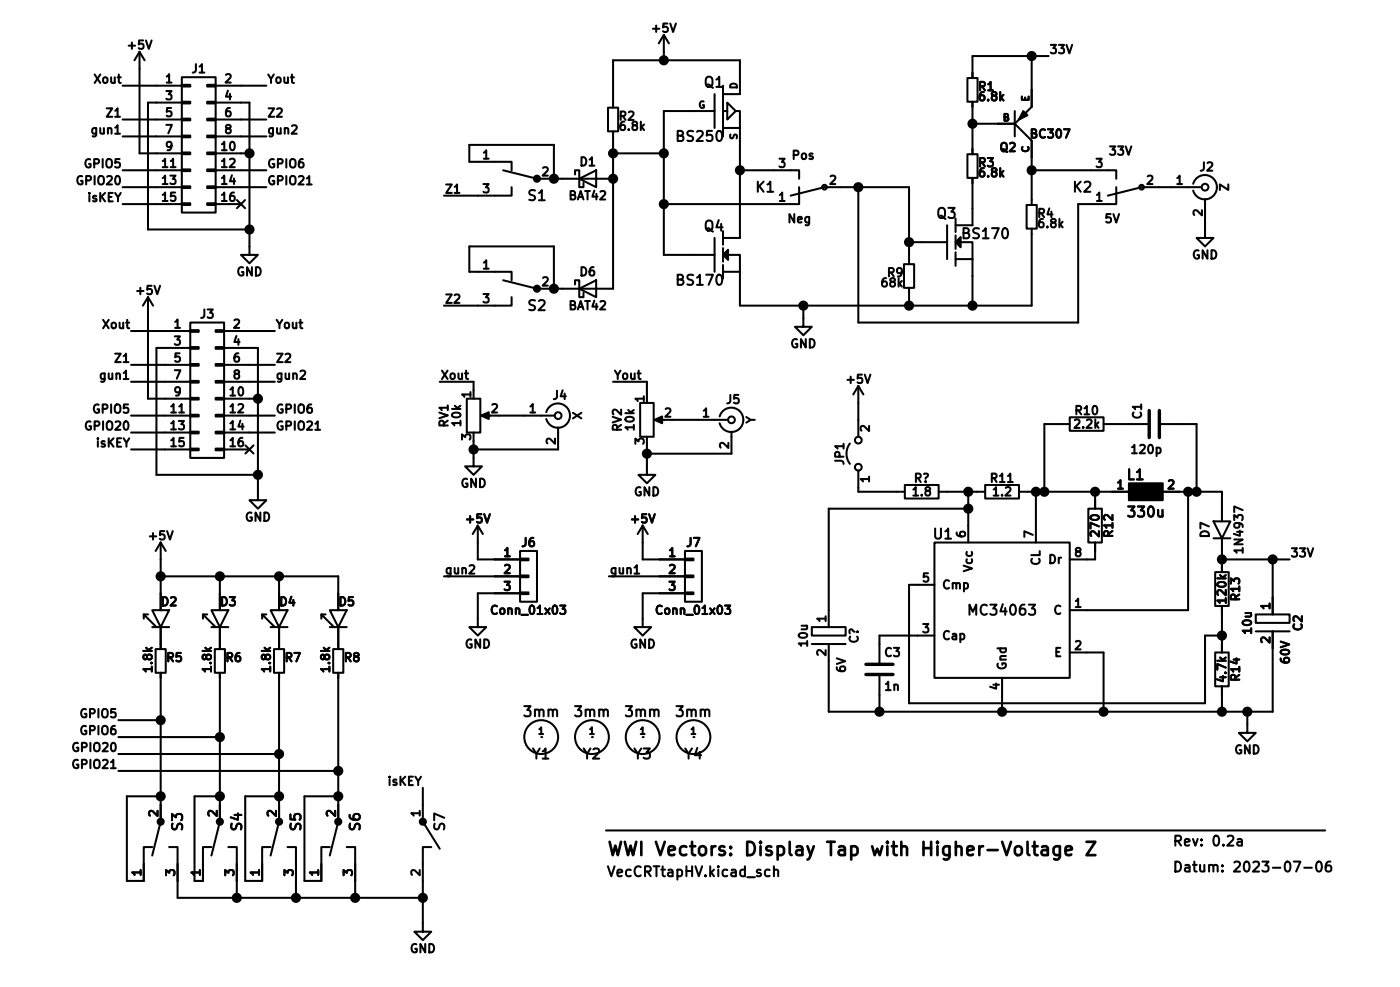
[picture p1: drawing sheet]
<svg xmlns="http://www.w3.org/2000/svg" width="210mm" height="148mm" viewBox="0 0 210 148" stroke-linecap="round" stroke-linejoin="round" font-family="sans-serif">
<path d="M131 127l.4 1.4 .3-1 .4 1 .4-1.4M138.7 126.4v2M138.7 127.3h1.1M160 127.7l1-.2-.1-.4-.6-.1-.3 .3v.8l.1 .2 .2 .1 .6-.1M163.2 126.4h1.3l-1.3 2h1.3" fill="none" stroke="#000" stroke-width=".4"/>
<g fill="none" stroke="#000" stroke-width=".3">
<path d="M17.7 11.6h.4M17.8 11.2v1.1l.3 .2M18.4 12.9h8.9M18.4 17.9h8.9M21 7.8l-.8 1.3M21 7.8v15.2h6.3M21 7.8l.7 1.3M21.9 6.1l.4 1.2 .5-1.2M27.3 17.8h1.3v.3h-1.3zM27.3 15.3h1.3v.2h-1.3zM27.3 12.7h1.3v.3h-1.3zM27.3 11.6h5.1v20.3h-5.1z"/>
<path d="M27.3 15.4h-5.1v19.1h15.3M31.1 17.8h1.3v.3h-1.3zM31.1 15.3h1.3v.2h-1.3zM31.1 12.7h1.3v.3h-1.3zM32.4 15.4h5.1v22.9h1.2l-1.2 1.2-1.3-1.2h1.3M32.4 12.9h7.6M32.4 17.9h7.6M43.8 18.9l.5-.1 .2 .1 .1 .3-.8 .9h.8M91.3 16.2h1.5v3.5h-1.5zM92.1 19.7v23.6h-11.5l-5-1.2M99.7 5.2l-.8 1.3M99.7 5.2v3.9"/>
<path d="M99.7 5.2l.8 1.3M100.7 3.5l.4 1.3 .4-1.3M107.3 16.7h-7.6v21.6h7.6M107.3 14.1v5.1M107.7 19.8a.36 .36 0 0 1 .4-.2 .36 .36 0 0 1 .3 .3 .79 .79 0 0 1-.5 1.3 .93 .93 0 0 1-.2-1.4zM108.6 16.7h.6v-1.3l1.3 1.3-1.3 1.2v-1.2M108.6 14.1h2.5v-5h-19v7.1M108.6 12.9v7.6M108.6 19.2h2.5M110.5 16.7h.6v2.5M111.1 19.2v16.5h-2.5M145.3 11.7h1.5v3.6h-1.5z"/>
<path d="M146 15.3v7.8M146 18.6h6.4M152.4 18.6l2.5 2.5v9.7M153 17.9l-.6 .7M154.9 8.4v7.6l-.8 .9M157.5 8.4h-11.5v3.3M159.8 19.4h.8l-.5 1.3M17.3 20.1h.7M18.4 25.6h8.9M18.4 28.1h8.9M18.4 30.6h8.9M18.4 20.5h8.9"/>
<path d="M25.6 25.1h.8M27.3 30.5h1.3v.3h-1.3zM27.3 28h1.3v.2h-1.3zM27.3 25.4h1.3v.3h-1.3zM27.3 22.9h1.3v.2h-1.3zM27.3 20.4h1.3v.2h-1.3zM31.1 30.5h1.3v.3h-1.3zM31.1 28h1.3v.2h-1.3zM31.1 25.4h1.3v.3h-1.3zM31.1 22.9h1.3v.2h-1.3zM31.1 20.4h1.3v.2h-1.3zM32.4 23h5.1"/>
<path d="M32.4 25.6h7.6M32.4 28.1h7.6M32.4 30.6h3.8M32.4 20.5h7.6M35.6 30l1.2 1.3M36.8 30l-1.2 1.3M46.1 27.7h.7M75.6 25.6l5 1.2h11.5M76.8 28.1v1.3h-10.1M76.8 25.6v-1.3h-6.3v-2.5h12.7v5M86.4 26.2v-.6h.6v2.5h.6v-.6M87 26.8l2.5-1.2v2.5z"/>
<path d="M92.1 23h7.6M107.3 35.7v5.1M108.6 34.7v2M108.6 37.2v2.1M108.6 39.8v2M109.3 38.3h1.8v2.5M111.1 25.6h8.9v1.2M118.7 29.4l5.1-1.3h12.7v11.6M120 28.1v2.5h-20.3M128.9 28.1v20.3h33v-17.8h5.7v-2.5M135.8 39.7h1.5v3.5h-1.5zM136.5 36.4h5.7"/>
<path d="M142.2 33.8v5.1M143.5 32.8v2M143.5 35.3v2.1M143.5 37.9v2M143.5 38.9h2.5M144.3 36.4h1.7v2.5M145.3 23.1h1.5v3.6h-1.5zM146 26.7v7.1h-2.5M146 38.9v7M150.7 34.4a.36 .36 0 0 1 .3-.1 .36 .36 0 0 1 .3 .2 .79 .79 0 0 1-.4 1.3 .93 .93 0 0 1-.2-1.4zM154.2 30.8h1.5v3.5h-1.5zM154.9 25.6h12.7v1.2"/>
<path d="M154.9 34.3v11.6h-43.8v-5.1M179.2 27.6a1.81 1.81 0 0 1 2.8-1 1.81 1.81 0 0 1 0 3 1.81 1.81 0 0 1-2.8-1M180.5 28.1h-9.1l-5 1.3M181 29.9v5.8h1.2l-1.2 1.3-1.3-1.3h1.3M18.6 56.9h.7M18.9 48.4h.5M19.1 48v1.1l.3 .2M19.7 49.7h8.9M19.7 54.8h8.9M19.7 57.3h8.9M22.2 44.6l-.7 1.3M22.2 44.6v15.3h6.4"/>
<path d="M22.2 44.6l.8 1.3M23.2 42.9l.4 1.3 .4-1.3M28.6 59.7h1.2v.3h-1.2zM28.6 57.2h1.2v.2h-1.2zM28.6 54.6h1.2v.3h-1.2zM28.6 52.1h1.2v.3h-1.2zM28.6 49.6h1.2v.2h-1.2zM28.6 48.4h5.1v20.3h-5.1zM28.6 52.2h-5.1v19.1h15.2M32.4 59.7h1.3v.3h-1.3zM32.4 57.2h1.3v.2h-1.3zM32.4 54.6h1.3v.3h-1.3z"/>
<path d="M32.4 52.1h1.3v.3h-1.3zM32.4 49.6h1.3v.2h-1.3zM33.7 52.2h5v22.9h1.3l-1.3 1.3-1.2-1.3h1.2M33.7 49.7h7.6M33.7 59.9h5M33.7 54.8h7.6M33.7 57.3h7.6M45.1 55.8l.5-.2 .2 .2v.2l-.7 .9h.7M66 57.3h5.1v2.6M69.8 56.1h.5M70 55.6v1.1l.3 .2M70.1 59.9h2v5h-2z"/>
<path d="M76.8 44.6v1.3h-10.1M76.8 42.1v-1.3h-6.3v-3.8h12.7v6.3M86.4 42.7v-.6h.6v2.5h.6v-.6M87 43.3l2.5-1.2v2.5zM92.1 57.3h5.1v3.2M107.7 41.4a.36 .36 0 0 1 .4-.2 .36 .36 0 0 1 .3 .3 .79 .79 0 0 1-.5 1.3 .93 .93 0 0 1-.2-1.4zM108.6 40.8h2.5M120.6 45.9v3.2h1.3l-1.3 1.2-1.2-1.2h1.2M128.9 57.9l-.8 1.3M128.9 57.9v7.7M128.9 57.9l.8 1.3M129.9 56.2l.4 1.3 .4-1.3"/>
<path d="M136.5 43.2v2.7M19.7 62.4h8.9M19.7 64.9h8.9M19.7 67.5h8.9M25.1 79.7l.4 1.3 .4-1.3M26.9 61.9h.7M28.6 67.3h1.2v.3h-1.2zM28.6 64.8h1.2v.3h-1.2zM28.6 62.3h1.2v.2h-1.2zM32.4 67.3h1.3v.3h-1.3zM32.4 64.8h1.3v.3h-1.3zM32.4 62.3h1.3v.2h-1.3z"/>
<path d="M33.7 62.4h7.6M33.7 64.9h7.6M33.7 67.5h3.8M36.9 66.9l1.2 1.2M38.1 66.9l-1.2 1.2M47.4 64.5h.7M71.1 66.2v3.8h1.3l-1.3 1.3-1.3-1.3h1.3M71.8 78.9v5.1h6.3M71.8 78.9l-.8 1.3M71.8 78.9l.7 1.3M72.6 62.4h1.1M72.7 77.2l.4 1.3 .5-1.3"/>
<path d="M74.9 62.4h8.4M82 61.9a1.81 1.81 0 0 1 2.8-1 1.81 1.81 0 0 1 0 3 1.81 1.81 0 0 1-2.8-1M83.8 64.2v3.3h-12.7M96.1 60.5h2.1v5.1h-2.1zM96.5 78.9v5.1h6.4M96.5 78.9l-.7 1.3M96.5 78.9l.8 1.3M97.2 66.8v4.5h1.2l-1.2 1.3-1.3-1.3h1.3M97.5 77.2l.4 1.3 .4-1.3M98.7 63h1M101 63h8.3M108.1 62.5a1.81 1.81 0 0 1 2.8-1 1.81 1.81 0 0 1 0 3 1.81 1.81 0 0 1-2.8-1"/>
<path d="M109.9 64.8v3.3h-12.7M126.7 66.6v.7M127.6 66.6a2.54 2.54 0 0 0 0 3M128.9 70.6v3.2h7M130.5 71.9h-1.2l.3 .4M130.5 63.9v.8l-.9-.8-.2 .1-.1 .2 .1 .5M135.9 72.8h5.1v2h-5.1zM141 73.8h7M145.4 73.8v7.6M145.4 76.4h-20.9v17.7M148 72.8h5v2h-5zM151.4 72.4h.7"/>
<path d="M153 73.8h16.5M155.6 73.8v7.6M160.7 62.6h5v2.1h-5zM160.7 63.7h-3.9v10.1M163.4 76.4h2.1v5h-2.1zM163.9 77.4a.69 .69 0 0 1 1.1 .4 .72 .72 0 0 1-1.2-.2zM164.5 73.8v2.6M165.7 63.7h6.6M173.7 67.3l.4-.1 .2 .2v.4l-.1 .2h-.5M173.9 76.5l.1 1a.41 .41 0 0 0 .6-.1M174.4 63.7h5.3v10.1M174.6 76.5v1.1"/>
<path d="M174.6 73.8h8.9v4.5M178.4 73.8v17.8h-17.7M182.2 78.3h2.6l-1.3 2.5zM186.6 76.6l-1.2-.6v.9M21.6 92.9v-.7l1.9 1.9M21.6 92.2h.6M22.9 91.6h2.5l-1.3 2.5zM22.9 94.1h2.5M23.4 97.4h1.5v3.6h-1.5zM24.1 81.4l-.7 1.3M24.1 81.4v10.2M24.1 94.1v3.3"/>
<path d="M24.1 81.4l.8 1.3M24.1 86.5h26.7v5.1M30.5 92.9v-.7l1.9 1.9M30.5 92.2h.6M31.7 91.6h2.6l-1.3 2.5zM31.7 94.1h2.6M32.3 97.4h1.5v3.6h-1.5zM33 86.5v5.1M33 94.1v3.3M39.4 92.9v-.7l1.9 1.9M39.4 92.2h.6M40.6 91.6h2.6l-1.3 2.5z"/>
<path d="M40.6 94.1h2.6M41.1 97.4h1.6v3.6h-1.6zM41.9 86.5v5.1M41.9 94.1v3.3M48.3 92.9v-.7l1.9 1.9M48.3 92.2h.6M49.5 91.6h2.6l-1.3 2.5zM49.5 94.1h2.6M50 97.4h1.6v3.6h-1.6zM50.8 94.1v3.3M66.7 86.5h11.4M70.5 85l.5-.2 .2 .2v.2l-.7 .9h.7"/>
<path d="M78.1 88.9h1.3v.3h-1.3zM78.1 86.4h1.3v.2h-1.3zM78.1 83.9h1.3v.2h-1.3zM78.1 82.7h2.5v7.6h-2.5zM78.1 89.1h-6.3v5h1.2l-1.2 1.3-1.3-1.3h1.3M84.1 90.9h.8l-.4 .5 .3 .1v.6l-.1 .1h-.4l-.2-.1M91.4 86.5h11.5M95.3 86.1h.7M102.9 88.9h1.2v.3h-1.2zM102.9 86.4h1.2v.2h-1.2zM102.9 83.9h1.2v.2h-1.2zM102.9 82.7h2.5v7.6h-2.5z"/>
<path d="M102.9 89.1h-6.4v5h1.3l-1.3 1.3-1.3-1.3h1.3M108.9 90.9h.8l-.4 .5 .3 .1v.6l-.2 .1h-.3l-.2-.1M121.9 94.1h5.1v1.3h-5.1zM121.9 96.7h5.1M140.3 81.4h20.4v20.4h-20.4zM140.3 95.4h-8.2v4.1M140.3 87.8h-3.8v17.8h44.5v-10.2h2.5M154.5 90.8h1l-.5 .5a.41 .41 0 0 1 .5 .3v.4l-.2 .2-.6 .1-.2-.2M160.7 98h5v8.8M164.5 81.4v2.6h-3.8M182.2 80.8h2.6M182.5 98h2v5h-2z"/>
<path d="M182.5 85.9h2v5.1h-2zM183.2 86.3l.5 .5M183.5 84h10.2M183.5 80.8v5.1M183.5 91v7M184.1 86.3l-.5 .4M188.6 92.2h5.1v1.3h-5.1zM188.6 94.8h5.1M191.1 94.8v12h-66.6v-10.1M191.1 84v8.2M16.7 115.3h.7M17.8 110.7h15.2"/>
<path d="M17.8 108.1h6.3M17.8 113.2h24.1M17.8 115.7h33M24.1 119.5h-5.1v12.7h2.6v-5h1.3M24.1 101v22.4l-1.2 5M33 119.5h-3.8v12.7h1.3v-5h1.2M33 101v22.4l-1.3 5M41.9 119.5h-5.1v12.7h2.6v-5h1.2M41.9 101v22.4l-1.3 5M50.8 119.5h-5.1v12.7h2.6v-5h1.2M50.8 101v22.4l-1.3 5M63.5 118.3v5.1l2.5 4"/>
<path d="M132.1 101.5v5.3M150.5 101.8v5M183.5 103v3.8M187.3 106.8v3.2h1.3l-1.3 1.3-1.2-1.3h1.2M25.4 127.2h1.3v7.6h36.8M34.3 127.2h1.3v7.6M43.2 127.2h1.2v7.6M52.1 127.2h1.2v7.6M64.8 127.2h-1.3v12.7h1.3l-1.3 1.2-1.3-1.2h1.3M91 124.7h108M115.6 130.6l-.4-.1-.3 .3v.5l.1 .2h.6M116.2 130.7a.37 .37 0 0 1 .7 .1v.7"/>
<path d="M116.2 130v1.5M183.6 130.7v.1M183.6 129.9v.2M195.9 130.3h1.1M197.9 129.4l.3-.1a.94 .94 0 0 1 0 1.5h-.2a1 1 0 0 1-.1-1.4zM199.8 129.3a.59 .59 0 0 0-.7 .7v.6l.1 .2h.5l.2-.1v-.5l-.1-.2-.4-.1-.3 .3"/>
<circle cx="123.8" cy="28.1" r=".36"/>
<circle cx="171.4" cy="28.1" r=".36"/>
<circle cx="181" cy="28.1" r=".51"/>
<circle cx="83.8" cy="62.4" r=".51"/>
<circle cx="109.9" cy="63" r=".51"/>
<circle cx="128.9" cy="66.1" r=".51"/>
<circle cx="128.9" cy="70.1" r=".51"/>
<circle cx="81.3" cy="110.7" r="2.54"/>
<circle cx="88.9" cy="110.7" r="2.54"/>
<circle cx="96.5" cy="110.7" r="2.54"/>
<circle cx="104.1" cy="110.7" r="2.54"/>
</g>
<g fill="#000">
<circle cx="81.3" cy="110.7" r=".15"/>
<circle cx="88.9" cy="110.7" r=".15"/>
<circle cx="96.5" cy="110.7" r=".15"/>
<circle cx="104.1" cy="110.7" r=".15"/>
</g>
<g fill="#000" stroke="#000" stroke-width=".3">
<path d="M153.7 16.7l.6 .6-1.3 .6zM109.3 37.5v1.5l-.7-.7zM143.5 36.4l.8-.8v1.5zM152.4 16.7v3.8zM72.3 62.4l1.1-.5v1zM98.3 63l1.1-.5v1zM169.5 72.6h5.1v2.5h-5.1z"/>
<circle cx="99.7" cy="9.1" r=".61"/>
<circle cx="146" cy="18.6" r=".61"/>
<circle cx="154.9" cy="8.4" r=".61"/>
<circle cx="37.5" cy="23" r=".61"/>
<circle cx="37.5" cy="34.5" r=".61"/>
<circle cx="80.6" cy="26.8" r=".46"/>
<circle cx="83.2" cy="26.8" r=".61"/>
<circle cx="92.1" cy="26.8" r=".61"/>
<circle cx="92.1" cy="23" r=".61"/>
<circle cx="99.7" cy="23" r=".61"/>
<circle cx="99.7" cy="30.6" r=".61"/>
<circle cx="111.1" cy="25.6" r=".61"/>
<circle cx="128.9" cy="28.1" r=".61"/>
<circle cx="136.5" cy="36.4" r=".61"/>
<circle cx="154.9" cy="25.6" r=".61"/>
<circle cx="38.7" cy="59.9" r=".61"/>
<circle cx="80.6" cy="43.3" r=".46"/>
<circle cx="83.2" cy="43.3" r=".61"/>
<circle cx="120.6" cy="45.9" r=".61"/>
<circle cx="136.5" cy="45.9" r=".61"/>
<circle cx="146" cy="45.9" r=".61"/>
<circle cx="38.7" cy="71.3" r=".61"/>
<circle cx="71.1" cy="67.5" r=".61"/>
<circle cx="97.2" cy="68.1" r=".61"/>
<circle cx="145.4" cy="73.8" r=".61"/>
<circle cx="145.4" cy="76.4" r=".61"/>
<circle cx="155.6" cy="73.8" r=".61"/>
<circle cx="156.8" cy="73.8" r=".61"/>
<circle cx="164.5" cy="73.8" r=".61"/>
<circle cx="178.4" cy="73.8" r=".61"/>
<circle cx="179.7" cy="73.8" r=".61"/>
<circle cx="24.1" cy="86.5" r=".61"/>
<circle cx="33" cy="86.5" r=".61"/>
<circle cx="41.9" cy="86.5" r=".61"/>
<circle cx="183.5" cy="84" r=".61"/>
<circle cx="183.5" cy="95.4" r=".61"/>
<circle cx="191.1" cy="84" r=".61"/>
<circle cx="24.1" cy="108.1" r=".61"/>
<circle cx="24.1" cy="119.5" r=".61"/>
<circle cx="33" cy="110.7" r=".61"/>
<circle cx="33" cy="119.5" r=".61"/>
<circle cx="41.9" cy="113.2" r=".61"/>
<circle cx="41.9" cy="119.5" r=".61"/>
<circle cx="50.8" cy="119.5" r=".61"/>
<circle cx="50.8" cy="115.7" r=".61"/>
<circle cx="132.1" cy="106.8" r=".61"/>
<circle cx="150.5" cy="106.8" r=".61"/>
<circle cx="165.7" cy="106.8" r=".61"/>
<circle cx="183.5" cy="106.8" r=".61"/>
<circle cx="187.3" cy="106.8" r=".61"/>
<circle cx="24.1" cy="123.4" r=".46"/>
<circle cx="33" cy="123.4" r=".46"/>
<circle cx="35.6" cy="134.8" r=".61"/>
<circle cx="41.9" cy="123.4" r=".46"/>
<circle cx="44.4" cy="134.8" r=".61"/>
<circle cx="50.8" cy="123.4" r=".46"/>
<circle cx="53.3" cy="134.8" r=".61"/>
<circle cx="63.5" cy="134.8" r=".61"/>
<circle cx="63.5" cy="123.4" r=".46"/>
</g>
<path d="M172.6 61.6v4.1M174.1 61.6v4.1M130 99.7h4.1M130 101.3h4.1" fill="none" stroke="#000" stroke-width=".51"/>
<g font-size="2.8">
<text x="91" y="129.1">WWI Vectors:</text>
<text x="112.3" y="129.1">Display</text>
<text x="125" y="129.1">Tap</text>
<text x="132" y="129.1">with</text>
<text x="140" y="129.1">Higher-Voltage</text>
</g>
<g font-size="2.1">
<text x="105.5" y="13.6">Q1</text>
<text x="101.3" y="21.7">BS250</text>
<text x="113.3" y="29.3">K1</text>
<text x="160.9" y="29.3">K2</text>
<text x="79" y="30.6">S1</text>
<text x="105.5" y="35.2">Q4</text>
<text x="140.5" y="33.3">Q3</text>
<text x="144.2" y="36.3">BS170</text>
<text x="79" y="47.1">S2</text>
<text x="101.3" y="43.3">BS170</text>
<text x="169.1" y="72.5">L1</text>
<text x="139.9" y="81.4">U1</text>
<text x="169.1" y="78.1">330u</text>
<text x="145.1" y="92.8">MC34063</text>
<text x="78.4" y="108.1">3mm</text>
<text x="86" y="108.1">3mm</text>
<text x="93.6" y="108.1">3mm</text>
<text x="101.2" y="108.1">3mm</text>
<text x="79.7" y="114.4">Y1</text>
<text x="87.4" y="114.4">Y2</text>
<text x="95" y="114.4">Y3</text>
<text x="102.6" y="114.4">Y4</text>
<text x="27.9" y="125" transform="rotate(-90 27.9 125)">S3</text>
<text x="36.8" y="125" transform="rotate(-90 36.8 125)">S4</text>
<text x="45.7" y="125" transform="rotate(-90 45.7 125)">S5</text>
<text x="54.6" y="125" transform="rotate(-90 54.6 125)">S6</text>
<text x="67.3" y="125" transform="rotate(-90 67.3 125)">S7</text>
<text x="176" y="131.4">Datum:</text>
<text x="176" y="127.5">Rev:</text>
<text x="182.1" y="127.5">0.2a</text>
<text x="185.2" y="131.4">2023-07-06</text>
<text x="91" y="132.1">VecCRTtapHV.kicad_sch</text>
</g>
<g font-size="1.8">
<text x="97.6" y="5.2">+5V</text>
<text x="18.9" y="7.8">+5V</text>
<text x="28.6" y="11.3">J1</text>
<text x="157.5" y="8.1">33V</text>
<text x="13.9" y="12.5">Xout</text>
<text x="15.7" y="17.6">Z1</text>
<text x="24.6" y="12.5">1</text>
<text x="24.6" y="15">3</text>
<text x="24.6" y="17.5">5</text>
<text x="33.5" y="12.5">2</text>
<text x="33.5" y="15">4</text>
<text x="33.5" y="17.5">6</text>
<text x="40" y="17.6">Z2</text>
<text x="40" y="12.5">Yout</text>
<text x="146.7" y="14">R1</text>
<text x="146.7" y="15.5">6.8k</text>
<text x="13.5" y="20.1">gun1</text>
<text x="24.6" y="20.1">7</text>
<text x="24.6" y="22.6">9</text>
<text x="32.9" y="22.6">10</text>
<text x="33.5" y="20.1">8</text>
<text x="40" y="20.1">gun2</text>
<text x="72.3" y="23.9">1</text>
<text x="92.8" y="18.5">R2</text>
<text x="92.8" y="20">6.8k</text>
<text x="118.7" y="23.9">Pos</text>
<text x="150" y="23.2">Q2</text>
<text x="154.5" y="21.1">BC307</text>
<text x="166.4" y="23.3">33V</text>
<text x="11.2" y="27.8">GPIO20</text>
<text x="12.4" y="25.2">GPIO5</text>
<text x="24" y="25.2">11</text>
<text x="24" y="27.7">13</text>
<text x="32.9" y="25.2">12</text>
<text x="32.9" y="27.7">14</text>
<text x="40" y="25.2">GPIO6</text>
<text x="40" y="27.8">GPIO21</text>
<text x="66.7" y="29">Z1</text>
<text x="72.3" y="29">3</text>
<text x="81.2" y="26.4">2</text>
<text x="86.9" y="25.3">D1</text>
<text x="116.7" y="25.2">3</text>
<text x="124.3" y="27.7">2</text>
<text x="146.7" y="25.4">R3</text>
<text x="146.7" y="27">6.8k</text>
<text x="164.3" y="25.2">3</text>
<text x="172" y="27.7">2</text>
<text x="176.4" y="27.7">1</text>
<text x="180" y="26.1">J2</text>
<text x="184.9" y="28.9" transform="rotate(-90 184.9 28.9)">Z</text>
<text x="13" y="30.3">isKEY</text>
<text x="24" y="30.2">15</text>
<text x="32.9" y="30.2">16</text>
<text x="85.2" y="30.4">BAT42</text>
<text x="116.7" y="30.2">1</text>
<text x="118.1" y="33.5">Neg</text>
<text x="155.6" y="33.1">R4</text>
<text x="155.6" y="34.6">6.8k</text>
<text x="164.3" y="30.2">1</text>
<text x="165.7" y="33.5">5V</text>
<text x="180.6" y="32.7" transform="rotate(-90 180.6 32.7)">2</text>
<text x="35.4" y="41.8">GND</text>
<text x="72.3" y="40.4">1</text>
<text x="86.9" y="41.8">D6</text>
<text x="133.1" y="41.9">R9</text>
<text x="178.9" y="39.3">GND</text>
<text x="20.1" y="44.6">+5V</text>
<text x="66.7" y="45.5">Z2</text>
<text x="72.3" y="45.5">3</text>
<text x="81.2" y="42.9">2</text>
<text x="85.2" y="46.9">BAT42</text>
<text x="132.1" y="43.5">68k</text>
<text x="15.1" y="49.3">Xout</text>
<text x="25.9" y="49.3">1</text>
<text x="25.9" y="51.8">3</text>
<text x="29.9" y="48.2">J3</text>
<text x="34.8" y="49.3">2</text>
<text x="34.8" y="51.8">4</text>
<text x="41.3" y="49.3">Yout</text>
<text x="118.6" y="52.6">GND</text>
<text x="14.7" y="57">gun1</text>
<text x="17" y="54.4">Z1</text>
<text x="25.9" y="54.4">5</text>
<text x="25.9" y="56.9">7</text>
<text x="25.9" y="59.4">9</text>
<text x="34.2" y="59.4">10</text>
<text x="34.8" y="54.4">6</text>
<text x="34.8" y="56.9">8</text>
<text x="41.3" y="57">gun2</text>
<text x="41.3" y="54.4">Z2</text>
<text x="66" y="57">Xout</text>
<text x="70.7" y="60" transform="rotate(-90 70.7 60)">1</text>
<text x="92.1" y="57">Yout</text>
<text x="126.8" y="58">+5V</text>
<text x="12.5" y="64.6">GPIO20</text>
<text x="13.7" y="62">GPIO5</text>
<text x="25.3" y="62">11</text>
<text x="25.3" y="64.5">13</text>
<text x="34.2" y="62">12</text>
<text x="34.2" y="64.5">14</text>
<text x="41.3" y="64.6">GPIO21</text>
<text x="41.3" y="62">GPIO6</text>
<text x="67.7" y="64.3" transform="rotate(-90 67.7 64.3)">RV1</text>
<text x="69.6" y="64.3" transform="rotate(-90 69.6 64.3)">10k</text>
<text x="73.5" y="62">2</text>
<text x="79.3" y="62">1</text>
<text x="82.8" y="60.4">J4</text>
<text x="87.8" y="63.1" transform="rotate(-90 87.8 63.1)">X</text>
<text x="93.7" y="65" transform="rotate(-90 93.7 65)">RV2</text>
<text x="95.6" y="64.9" transform="rotate(-90 95.6 64.9)">10k</text>
<text x="96.7" y="60.6" transform="rotate(-90 96.7 60.6)">1</text>
<text x="99.6" y="62.6">2</text>
<text x="105.3" y="62.6">1</text>
<text x="108.9" y="61">J5</text>
<text x="113.8" y="63.7" transform="rotate(-90 113.8 63.7)">Y</text>
<text x="161" y="64.7">2.2k</text>
<text x="161.2" y="62.7">R10</text>
<text x="171.8" y="63.1" transform="rotate(-90 171.8 63.1)">C1</text>
<text x="14.2" y="67.1">isKEY</text>
<text x="25.3" y="67.1">15</text>
<text x="34.2" y="67.1">16</text>
<text x="70.7" y="66.3" transform="rotate(-90 70.7 66.3)">3</text>
<text x="83.4" y="67" transform="rotate(-90 83.4 67)">2</text>
<text x="96.7" y="67" transform="rotate(-90 96.7 67)">3</text>
<text x="109.4" y="67.6" transform="rotate(-90 109.4 67.6)">2</text>
<text x="127.1" y="70" transform="rotate(-90 127.1 70)">JP1</text>
<text x="169.6" y="68.5">120p</text>
<text x="69" y="73.6">GND</text>
<text x="95.1" y="74.8">GND</text>
<text x="131.4" y="72.7" transform="rotate(-90 131.4 72.7)">1</text>
<text x="136.8" y="74.8">1.8</text>
<text x="137.1" y="72.8">R?</text>
<text x="148.5" y="72.8">R11</text>
<text x="148.8" y="74.8">1.2</text>
<text x="167.5" y="73.4">1</text>
<text x="175.1" y="73.4">2</text>
<text x="22" y="81.4">+5V</text>
<text x="36.6" y="78.7">GND</text>
<text x="69.7" y="78.9">+5V</text>
<text x="75.4" y="83.6">1</text>
<text x="78.1" y="82.5">J6</text>
<text x="94.4" y="78.9">+5V</text>
<text x="100.2" y="83.6">1</text>
<text x="102.9" y="82.5">J7</text>
<text x="145" y="80.9" transform="rotate(-90 145 80.9)">6</text>
<text x="155.2" y="80.9" transform="rotate(-90 155.2 80.9)">7</text>
<text x="161.2" y="83.6">8</text>
<text x="165.5" y="80.9" transform="rotate(-90 165.5 80.9)">270</text>
<text x="167.5" y="80.9" transform="rotate(-90 167.5 80.9)">R12</text>
<text x="182" y="80.9" transform="rotate(-90 182 80.9)">D7</text>
<text x="187.1" y="83.4" transform="rotate(-90 187.1 83.4)">1N4937</text>
<text x="193.7" y="83.6">33V</text>
<text x="66.7" y="86.2">gun2</text>
<text x="75.4" y="86.1">2</text>
<text x="75.4" y="88.7">3</text>
<text x="91.4" y="86.2">gun1</text>
<text x="100.2" y="86.1">2</text>
<text x="100.2" y="88.7">3</text>
<text x="138.3" y="87.4">5</text>
<text x="141.4" y="88.8">Cmp</text>
<text x="146.4" y="86" transform="rotate(-90 146.4 86)">Vcc</text>
<text x="156.6" y="85.1" transform="rotate(-90 156.6 85.1)">CL</text>
<text x="157.3" y="85">Dr</text>
<text x="24" y="91.4">D2</text>
<text x="32.9" y="91.4">D3</text>
<text x="41.8" y="91.4">D4</text>
<text x="50.7" y="91.4">D5</text>
<text x="73.4" y="92.6">Conn_01x03</text>
<text x="98.2" y="92.6">Conn_01x03</text>
<text x="124.1" y="93.6" transform="rotate(-90 124.1 93.6)">1</text>
<text x="138.3" y="95">3</text>
<text x="158.1" y="92.6">C</text>
<text x="161.2" y="91.2">1</text>
<text x="184.5" y="90.9" transform="rotate(-90 184.5 90.9)">120k</text>
<text x="186.6" y="90.4" transform="rotate(-90 186.6 90.4)">R13</text>
<text x="188.3" y="95.4" transform="rotate(-90 188.3 95.4)">10u</text>
<text x="190.7" y="91.7" transform="rotate(-90 190.7 91.7)">1</text>
<text x="196" y="94.9" transform="rotate(-90 196 94.9)">C2</text>
<text x="23.2" y="101.2" transform="rotate(-90 23.2 101.2)">1.8k</text>
<text x="24.8" y="99.7">R5</text>
<text x="32.1" y="101.2" transform="rotate(-90 32.1 101.2)">1.8k</text>
<text x="33.7" y="99.7">R6</text>
<text x="41" y="101.2" transform="rotate(-90 41 101.2)">1.8k</text>
<text x="42.6" y="99.7">R7</text>
<text x="49.9" y="101.2" transform="rotate(-90 49.9 101.2)">1.8k</text>
<text x="51.5" y="99.7">R8</text>
<text x="69.7" y="97.7">GND</text>
<text x="94.4" y="97.7">GND</text>
<text x="121.7" y="97.3" transform="rotate(-90 121.7 97.3)">10u</text>
<text x="124.1" y="98.7" transform="rotate(-90 124.1 98.7)">2</text>
<text x="127.4" y="101.2" transform="rotate(-90 127.4 101.2)">6V</text>
<text x="129.3" y="96.7" transform="rotate(-90 129.3 96.7)">C?</text>
<text x="132.6" y="99">C3</text>
<text x="141.4" y="96.4">Cap</text>
<text x="151.5" y="100.7" transform="rotate(-90 151.5 100.7)">Gnd</text>
<text x="158.2" y="99">E</text>
<text x="161.2" y="97.5">2</text>
<text x="190.7" y="96.8" transform="rotate(-90 190.7 96.8)">2</text>
<text x="194.1" y="99.9" transform="rotate(-90 194.1 99.9)">60V</text>
<text x="11.8" y="107.8">GPIO5</text>
<text x="132.6" y="104.1">1n</text>
<text x="150.1" y="103.8" transform="rotate(-90 150.1 103.8)">4</text>
<text x="184.5" y="102.7" transform="rotate(-90 184.5 102.7)">4.7k</text>
<text x="186.6" y="102.5" transform="rotate(-90 186.6 102.5)">R14</text>
<text x="10.6" y="112.8">GPIO20</text>
<text x="11.8" y="110.3">GPIO6</text>
<text x="185.2" y="113.6">GND</text>
<text x="10.6" y="115.4">GPIO21</text>
<text x="58.1" y="117.9">isKEY</text>
<text x="23.7" y="122.8" transform="rotate(-90 23.7 122.8)">2</text>
<text x="32.6" y="122.8" transform="rotate(-90 32.6 122.8)">2</text>
<text x="41.5" y="122.8" transform="rotate(-90 41.5 122.8)">2</text>
<text x="50.4" y="122.8" transform="rotate(-90 50.4 122.8)">2</text>
<text x="63.1" y="122.8" transform="rotate(-90 63.1 122.8)">1</text>
<text x="21.2" y="131.7" transform="rotate(-90 21.2 131.7)">1</text>
<text x="26.3" y="131.7" transform="rotate(-90 26.3 131.7)">3</text>
<text x="30.1" y="131.7" transform="rotate(-90 30.1 131.7)">1</text>
<text x="35.2" y="131.7" transform="rotate(-90 35.2 131.7)">3</text>
<text x="39" y="131.7" transform="rotate(-90 39 131.7)">1</text>
<text x="44" y="131.7" transform="rotate(-90 44 131.7)">3</text>
<text x="47.9" y="131.7" transform="rotate(-90 47.9 131.7)">1</text>
<text x="52.9" y="131.7" transform="rotate(-90 52.9 131.7)">3</text>
<text x="63.1" y="131.7" transform="rotate(-90 63.1 131.7)">2</text>
<text x="61.4" y="143.4">GND</text>
</g>
<g font-size="1.4">
<text x="104.7" y="16.3">G</text>
<text x="110.7" y="13.5" transform="rotate(-90 110.7 13.5)">D</text>
<text x="154.5" y="15.4" transform="rotate(-90 154.5 15.4)">E</text>
<text x="110.7" y="21.1" transform="rotate(-90 110.7 21.1)">S</text>
<text x="150.5" y="18.2">B</text>
<text x="154.5" y="23" transform="rotate(-90 154.5 23)">C</text>
<text x="80.6" y="110.2">1</text>
<text x="88.3" y="110.2">1</text>
<text x="95.9" y="110.2">1</text>
<text x="103.5" y="110.2">1</text>
</g>
</svg>
